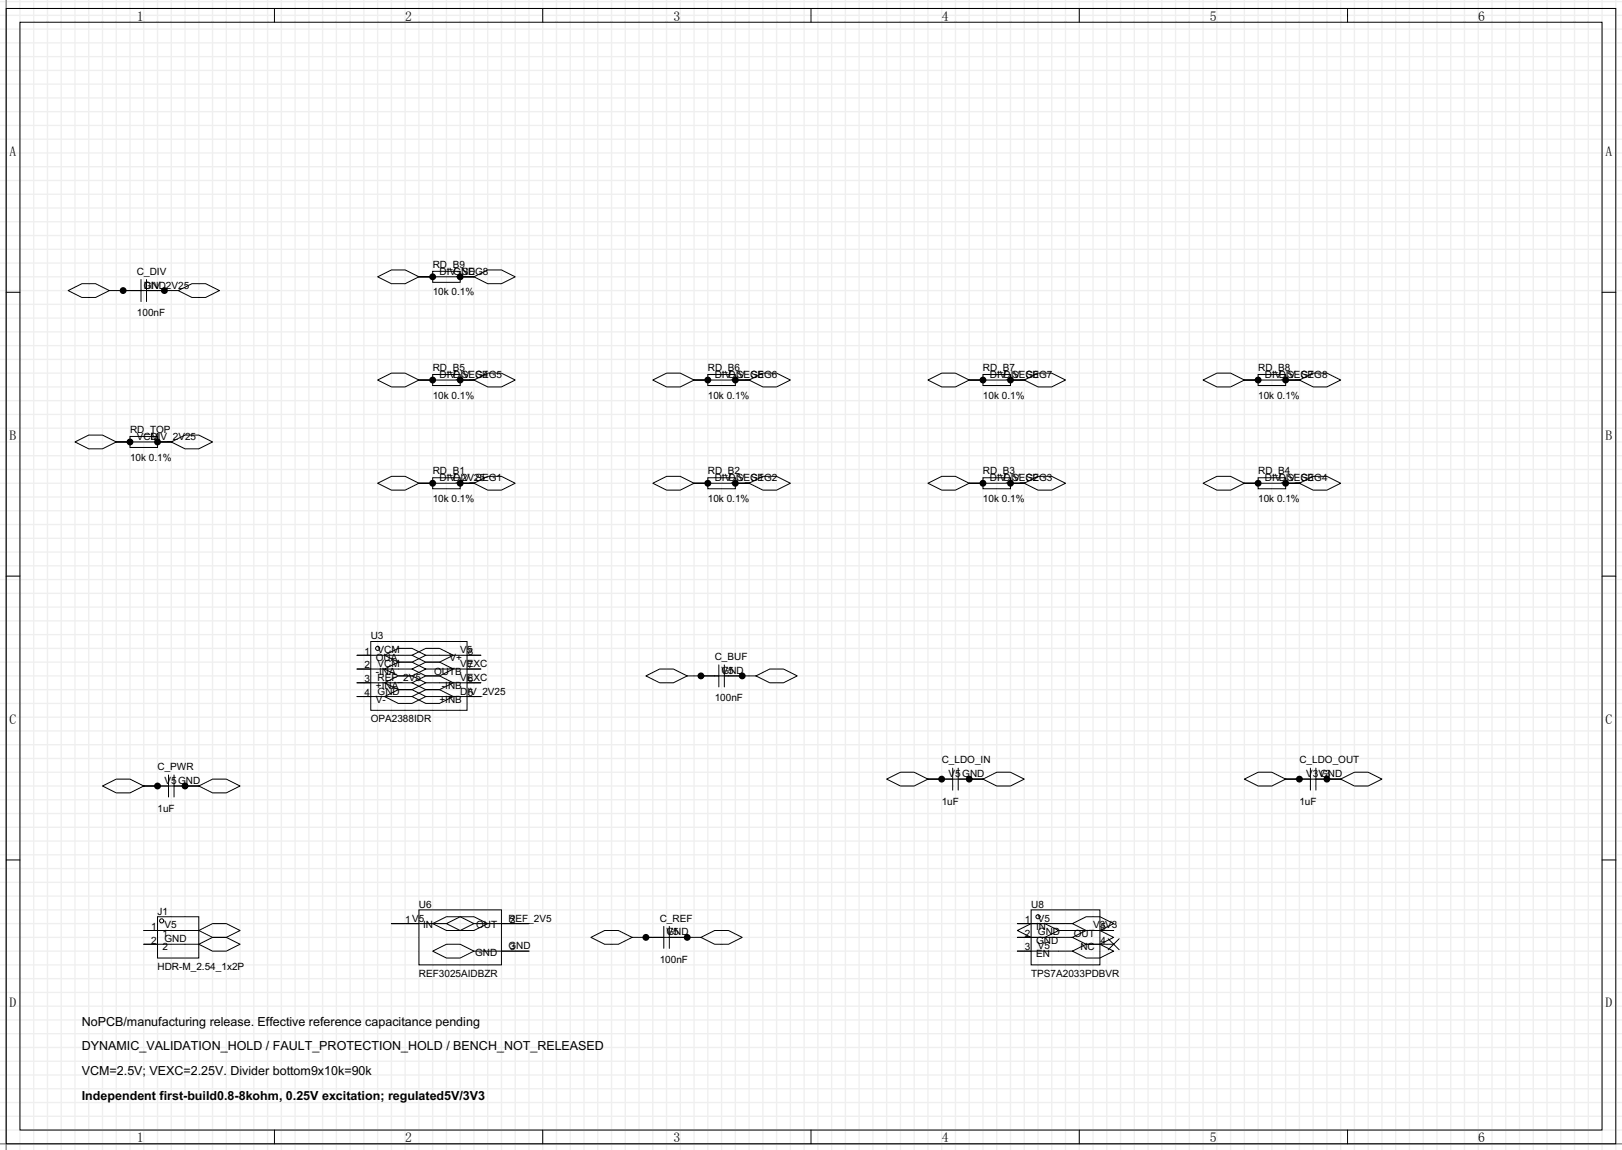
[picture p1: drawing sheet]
<svg xmlns="http://www.w3.org/2000/svg" width="299mm" height="212mm" viewBox="0 0 299 212" stroke-linecap="round" stroke-linejoin="round" font-family="sans-serif">
<g fill="none" stroke="#f0f0eb" stroke-width=".25">
<path d="M0 .3h299.5M0 2.8h299.5M0 5.4h299.5M0 7.9h299.5M0 10.5h299.5M0 13h299.5M0 15.5h299.5M0 18.1h299.5M1.1 0v212.3M3.7 0v212.3M6.2 0v212.3M8.8 0v212.3"/>
<path d="M11.3 0v212.3M13.8 0v212.3M16.4 0v212.3M18.9 0v212.3M21.5 0v212.3M24 0v212.3M26.5 0v212.3M29.1 0v212.3M31.6 0v212.3M34.2 0v212.3M36.7 0v212.3M39.2 0v212.3"/>
<path d="M41.8 0v212.3M44.3 0v212.3M46.9 0v212.3M49.4 0v212.3M51.9 0v212.3M54.5 0v212.3M57 0v212.3M59.6 0v212.3M62.1 0v212.3M64.6 0v212.3M67.2 0v212.3M69.7 0v212.3"/>
<path d="M72.3 0v212.3M74.8 0v212.3M77.3 0v212.3M79.9 0v212.3M82.4 0v212.3M85 0v212.3M87.5 0v212.3M90 0v212.3M92.6 0v212.3M95.1 0v212.3M97.7 0v212.3M100.2 0v212.3"/>
<path d="M102.7 0v212.3M105.3 0v212.3M107.8 0v212.3M110.4 0v212.3M112.9 0v212.3M115.4 0v212.3M118 0v212.3M120.5 0v212.3M123.1 0v212.3M125.6 0v212.3M128.1 0v212.3M130.7 0v212.3"/>
<path d="M133.2 0v212.3M135.8 0v212.3M138.3 0v212.3M140.8 0v212.3M143.4 0v212.3M145.9 0v212.3M148.5 0v212.3M151 0v212.3M153.5 0v212.3M156.1 0v212.3M158.6 0v212.3M161.2 0v212.3"/>
<path d="M163.7 0v212.3M166.2 0v212.3M168.8 0v212.3M171.3 0v212.3M173.9 0v212.3M176.4 0v212.3M178.9 0v212.3M181.5 0v212.3M184 0v212.3M186.6 0v212.3M189.1 0v212.3M191.6 0v212.3"/>
<path d="M194.2 0v212.3M196.7 0v212.3M199.3 0v212.3M201.8 0v212.3M204.3 0v212.3M206.9 0v212.3M209.4 0v212.3M212 0v212.3M214.5 0v212.3M217 0v212.3M219.6 0v212.3M222.1 0v212.3"/>
<path d="M224.7 0v212.3M227.2 0v212.3M229.7 0v212.3M232.3 0v212.3M234.8 0v212.3M237.4 0v212.3M239.9 0v212.3M242.4 0v212.3M245 0v212.3M247.5 0v212.3M250.1 0v212.3M252.6 0v212.3"/>
<path d="M255.1 0v212.3M257.7 0v212.3M260.2 0v212.3M262.8 0v212.3M265.3 0v212.3M267.8 0v212.3M270.4 0v212.3M272.9 0v212.3M275.5 0v212.3M278 0v212.3M280.5 0v212.3M283.1 0v212.3"/>
<path d="M285.6 0v212.3M288.2 0v212.3M290.7 0v212.3M293.2 0v212.3M295.8 0v212.3M298.3 0v212.3M0 20.6h299.5M0 23.2h299.5M0 25.7h299.5M0 28.2h299.5M0 30.8h299.5M0 33.3h299.5"/>
<path d="M0 35.9h299.5M0 38.4h299.5M0 40.9h299.5M0 43.5h299.5M0 46h299.5M0 48.6h299.5M0 51.1h299.5M0 53.6h299.5M0 56.2h299.5M0 58.7h299.5M0 61.3h299.5M0 63.8h299.5"/>
<path d="M0 66.3h299.5M0 68.9h299.5M0 71.4h299.5M0 74h299.5M0 76.5h299.5M0 79h299.5M0 81.6h299.5M0 84.1h299.5M0 86.7h299.5M0 89.2h299.5M0 91.7h299.5M0 94.3h299.5"/>
<path d="M0 96.8h299.5M0 99.4h299.5M0 101.9h299.5M0 104.4h299.5M0 107h299.5M0 109.5h299.5M0 112.1h299.5M0 114.6h299.5M0 117.1h299.5M0 119.7h299.5M0 122.2h299.5M0 124.8h299.5"/>
<path d="M0 127.3h299.5M0 129.8h299.5M0 132.4h299.5M0 134.9h299.5M0 137.5h299.5M0 140h299.5M0 142.5h299.5M0 145.1h299.5M0 147.6h299.5M0 150.2h299.5M0 152.7h299.5M0 155.2h299.5"/>
<path d="M0 157.8h299.5M0 160.3h299.5M0 162.9h299.5M0 165.4h299.5M0 167.9h299.5M0 170.5h299.5M0 173h299.5M0 175.6h299.5M0 178.1h299.5M0 180.6h299.5M0 183.2h299.5M0 185.7h299.5"/>
<path d="M0 188.3h299.5M0 190.8h299.5M0 193.3h299.5M0 195.9h299.5M0 198.4h299.5M0 201h299.5M0 203.5h299.5M0 206h299.5M0 208.6h299.5M0 211.1h299.5"/>
</g>
<path d="M1.1 0v212.3M0 211.1h299.5" fill="none" stroke="#999" stroke-width=".25"/>
<g fill="none" stroke="#000" stroke-width=".18">
<path d="M1.1 1.6h297.2v209.5h-297.2zM3.7 4.1h292.1v204.5h-292.1zM50.7 1.6v2.5M100.2 1.6v2.5M149.7 1.6v2.5M199.3 1.6v2.5M248.8 1.6v2.5M1.1 54h2.6M12.6 53.6l2.5-1.2h2.6l2.5 1.2-2.5 1.3h-2.6zM20.2 53.6h12.7M26 51.6v4.1M27.1 51.6v4.1"/>
<path d="M32.9 53.6l2.5-1.2h2.6l2.5 1.2-2.5 1.3h-2.6zM69.7 51.1l2.6-1.3h2.5l2.5 1.3-2.5 1.3h-2.5zM77.3 51.1h10.2M79.9 50.1h5.1v2h-5.1zM87.5 51.1l2.5-1.3h2.6l2.5 1.3-2.5 1.3h-2.6zM295.8 54h2.5M69.7 70.1l2.6-1.2h2.5l2.5 1.2-2.5 1.3h-2.5zM77.3 70.1h10.2M79.9 69.1h5.1v2.1h-5.1zM87.5 70.1l2.5-1.2h2.6l2.5 1.2-2.5 1.3h-2.6zM120.5 70.1l2.6-1.2h2.5l2.5 1.2-2.5 1.3h-2.5zM128.1 70.1h10.2"/>
<path d="M130.7 69.1h5.1v2.1h-5.1zM138.3 70.1l2.5-1.2h2.6l2.5 1.2-2.5 1.3h-2.6zM171.3 70.1l2.6-1.2h2.5l2.5 1.2-2.5 1.3h-2.5zM178.9 70.1h10.2M181.5 69.1h5.1v2.1h-5.1zM189.1 70.1l2.5-1.2h2.6l2.5 1.2-2.5 1.3h-2.6zM222.1 70.1l2.6-1.2h2.5l2.5 1.2-2.5 1.3h-2.5zM229.7 70.1h10.2M232.3 69.1h5.1v2.1h-5.1zM239.9 70.1l2.5-1.2h2.6l2.5 1.2-2.5 1.3h-2.6zM13.8 81.6l2.6-1.3h2.5l2.6 1.3-2.6 1.2h-2.5zM21.5 81.6h10.1"/>
<path d="M24 80.6h5.1v2h-5.1zM31.6 81.6l2.6-1.3h2.5l2.5 1.3-2.5 1.2h-2.5zM69.7 89.2l2.6-1.3h2.5l2.5 1.3-2.5 1.3h-2.5zM77.3 89.2h10.2M79.9 88.2h5.1v2h-5.1zM87.5 89.2l2.5-1.3h2.6l2.5 1.3-2.5 1.3h-2.6zM120.5 89.2l2.6-1.3h2.5l2.5 1.3-2.5 1.3h-2.5zM128.1 89.2h10.2M130.7 88.2h5.1v2h-5.1zM138.3 89.2l2.5-1.3h2.6l2.5 1.3-2.5 1.3h-2.6zM171.3 89.2l2.6-1.3h2.5l2.5 1.3-2.5 1.3h-2.5zM178.9 89.2h10.2"/>
<path d="M181.5 88.2h5.1v2h-5.1zM189.1 89.2l2.5-1.3h2.6l2.5 1.3-2.5 1.3h-2.6zM222.1 89.2l2.6-1.3h2.5l2.5 1.3-2.5 1.3h-2.5zM229.7 89.2h10.2M232.3 88.2h5.1v2h-5.1zM239.9 89.2l2.5-1.3h2.6l2.5 1.3-2.5 1.3h-2.6zM1.1 106.3h2.6M68.5 118.4h17.7v12.7h-17.7zM295.8 106.3h2.5M65.9 120.9h10.2M65.9 123.5h10.2M65.9 126h10.2"/>
<path d="M65.9 128.6h10.2M71 128.6l2.5-1.3h2.6l2.5 1.3-2.5 1.2h-2.6zM71 126l2.5-1.2h2.6l2.5 1.2-2.5 1.3h-2.6zM71 123.5l2.5-1.3h2.6l2.5 1.3-2.5 1.3h-2.6zM71 120.9l2.5-1.2h2.6l2.5 1.2-2.5 1.3h-2.6zM76.1 120.9l2.5-1.2h2.6l2.5 1.2-2.5 1.3h-2.6zM76.1 123.5l2.5-1.3h2.6l2.5 1.3-2.5 1.3h-2.6zM76.1 126l2.5-1.2h2.6l2.5 1.2-2.5 1.3h-2.6zM76.1 128.6l2.5-1.3h2.6l2.5 1.3-2.5 1.2h-2.6zM78.6 120.9h10.2M78.6 123.5h10.2M78.6 126h10.2"/>
<path d="M78.6 128.6h10.2M119.3 124.8l2.5-1.3h2.5l2.6 1.3-2.6 1.2h-2.5zM126.9 124.8h12.7M132.7 122.7v4.1M133.7 122.7v4.1M139.6 124.8l2.5-1.3h2.6l2.5 1.3-2.5 1.2h-2.6zM1.1 158.7h2.6M18.9 145.1l2.6-1.3h2.5l2.5 1.3-2.5 1.2h-2.5zM26.5 145.1h10.2M31.1 143v4.1M32.1 143v4.1M36.7 145.1l2.5-1.3h2.6l2.5 1.3-2.5 1.2h-2.6z"/>
<path d="M163.7 143.8l2.5-1.3h2.6l2.5 1.3-2.5 1.3h-2.6zM171.3 143.8h10.2M175.9 141.8v4M176.9 141.8v4M181.5 143.8l2.5-1.3h2.6l2.5 1.3-2.5 1.3h-2.6zM229.7 143.8l2.6-1.3h2.5l2.6 1.3-2.6 1.3h-2.5zM237.4 143.8h10.1M241.9 141.8v4M243 141.8v4M247.5 143.8l2.6-1.3h2.5l2.5 1.3-2.5 1.3h-2.5zM295.8 158.7h2.5M26.5 171.7h10.2"/>
<path d="M26.5 174.3h10.2M29.1 169.2h7.6v7.6h-7.6zM36.7 171.7l2.5-1.2h2.6l2.5 1.2-2.5 1.3h-2.6zM36.7 174.3l2.5-1.3h2.6l2.5 1.3-2.5 1.3h-2.6zM72.3 170.5h10.1M77.3 167.9h15.3v10.2h-15.3zM79.9 170.5l2.5-1.3h2.6l2.5 1.3-2.5 1.2h-2.6zM79.9 175.6l2.5-1.3h2.6l2.5 1.3-2.5 1.2h-2.6zM82.4 170.5l2.6-1.3h2.5l2.5 1.3-2.5 1.2h-2.5zM87.5 170.5h10.2M87.5 175.6h10.2M109.1 173l2.5-1.3h2.6l2.5 1.3-2.5 1.3h-2.6z"/>
<path d="M116.7 173h12.7M122.6 171v4M123.6 171v4M129.4 173l2.6-1.3h2.5l2.5 1.3-2.5 1.3h-2.5zM187.8 171.7l2.6-1.2h2.5l2.6 1.2-2.6 1.3h-2.5zM187.8 170.5h10.2M187.8 175.6h10.2M187.8 173h10.2M190.4 167.9h12.7v10.2h-12.7zM195.5 171.7h10.1M198 170.5l2.5-1.3h2.6l2.5 1.3-2.5 1.2h-2.6zM198 173l2.5-1.3h2.6l2.5 1.3-2.5 1.3h-2.6z"/>
<path d="M198 175.6l2.5-1.3h2.6l2.5 1.3-2.5 1.2h-2.6zM203.1 174.3h2.5M204.6 173.3l2 2M206.6 173.3l-2 2M50.7 208.6v2.5M100.2 208.6v2.5M149.7 208.6v2.5M199.3 208.6v2.5M248.8 208.6v2.5"/>
<circle cx="69.7" cy="119.7" r=".38"/>
<circle cx="29.8" cy="170" r=".38"/>
<circle cx="191.6" cy="169.2" r=".38"/>
</g>
<g fill="#000">
<circle cx="22.7" cy="53.6" r=".63"/>
<circle cx="30.4" cy="53.6" r=".63"/>
<circle cx="79.9" cy="51.1" r=".63"/>
<circle cx="85" cy="51.1" r=".63"/>
<circle cx="79.9" cy="70.1" r=".63"/>
<circle cx="85" cy="70.1" r=".63"/>
<circle cx="130.7" cy="70.1" r=".63"/>
<circle cx="135.8" cy="70.1" r=".63"/>
<circle cx="181.5" cy="70.1" r=".63"/>
<circle cx="186.6" cy="70.1" r=".63"/>
<circle cx="232.3" cy="70.1" r=".63"/>
<circle cx="237.4" cy="70.1" r=".63"/>
<circle cx="24" cy="81.6" r=".63"/>
<circle cx="29.1" cy="81.6" r=".63"/>
<circle cx="79.9" cy="89.2" r=".63"/>
<circle cx="85" cy="89.2" r=".63"/>
<circle cx="130.7" cy="89.2" r=".63"/>
<circle cx="135.8" cy="89.2" r=".63"/>
<circle cx="181.5" cy="89.2" r=".63"/>
<circle cx="186.6" cy="89.2" r=".63"/>
<circle cx="232.3" cy="89.2" r=".63"/>
<circle cx="237.4" cy="89.2" r=".63"/>
<circle cx="129.4" cy="124.8" r=".63"/>
<circle cx="137" cy="124.8" r=".63"/>
<circle cx="29.1" cy="145.1" r=".63"/>
<circle cx="34.2" cy="145.1" r=".63"/>
<circle cx="173.9" cy="143.8" r=".63"/>
<circle cx="178.9" cy="143.8" r=".63"/>
<circle cx="239.9" cy="143.8" r=".63"/>
<circle cx="245" cy="143.8" r=".63"/>
<circle cx="119.3" cy="173" r=".63"/>
<circle cx="126.9" cy="173" r=".63"/>
</g>
<g font-size="2.5">
<text x="25.3" y="3.8">1</text>
<text x="74.8" y="3.8">2</text>
<text x="124.3" y="3.8">3</text>
<text x="173.9" y="3.8">4</text>
<text x="223.4" y="3.8">5</text>
<text x="272.9" y="3.8">6</text>
<text x="1.8" y="28.8">A</text>
<text x="296.4" y="28.8">A</text>
<text x="1.8" y="81.2">B</text>
<text x="296.4" y="81.2">B</text>
<text x="1.8" y="133.5">C</text>
<text x="296.4" y="133.5">C</text>
<text x="1.8" y="185.9">D</text>
<text x="296.4" y="185.9">D</text>
<text x="25.3" y="210.9">1</text>
<text x="74.8" y="210.9">2</text>
<text x="124.3" y="210.9">3</text>
<text x="173.9" y="210.9">4</text>
<text x="223.4" y="210.9">5</text>
<text x="272.9" y="210.9">6</text>
</g>
<g font-size="2.3">
<text x="15.1" y="189.3">NoPCB/manufacturing release. Effective reference capacitance pending</text>
<text x="15.1" y="193.9">DYNAMIC_VALIDATION_HOLD / FAULT_PROTECTION_HOLD / BENCH_NOT_RELEASED</text>
<text x="15.1" y="203">Independent first-build0.8-8kohm, 0.25V excitation; regulated5V/3V3</text>
<text x="15.1" y="198.5">VCM=2.5V; VEXC=2.25V. Divider bottom9x10k=90k</text>
</g>
<g font-size="1.8">
<text x="25.3" y="50.7">C_DIV</text>
<text x="26.5" y="53.3">DIV_2V25</text>
<text x="26.5" y="53.3">GND</text>
<text x="79.9" y="49.5">RD_B9</text>
<text x="81.2" y="50.7">DIV_SEG8</text>
<text x="83.7" y="50.7">GND</text>
<text x="25.3" y="58.3">100nF</text>
<text x="79.9" y="54.5">10k 0.1%</text>
<text x="79.9" y="68.5">RD_B5</text>
<text x="81.2" y="69.8">DIV_SEG4</text>
<text x="83.7" y="69.8">DIV_SEG5</text>
<text x="130.7" y="68.5">RD_B6</text>
<text x="132" y="69.8">DIV_SEG5</text>
<text x="134.5" y="69.8">DIV_SEG6</text>
<text x="181.5" y="68.5">RD_B7</text>
<text x="182.8" y="69.8">DIV_SEG6</text>
<text x="185.3" y="69.8">DIV_SEG7</text>
<text x="232.3" y="68.5">RD_B8</text>
<text x="233.6" y="69.8">DIV_SEG7</text>
<text x="236.1" y="69.8">DIV_SEG8</text>
<text x="79.9" y="73.6">10k 0.1%</text>
<text x="130.7" y="73.6">10k 0.1%</text>
<text x="181.5" y="73.6">10k 0.1%</text>
<text x="232.3" y="73.6">10k 0.1%</text>
<text x="24" y="79.9">RD_TOP</text>
<text x="25.3" y="81.2">VCM</text>
<text x="27.8" y="81.2">DIV_2V25</text>
<text x="24" y="85">10k 0.1%</text>
<text x="79.9" y="87.6">RD_B1</text>
<text x="81.2" y="88.8">DIV_2V25</text>
<text x="83.7" y="88.8">DIV_SEG1</text>
<text x="130.7" y="87.6">RD_B2</text>
<text x="132" y="88.8">DIV_SEG1</text>
<text x="134.5" y="88.8">DIV_SEG2</text>
<text x="181.5" y="87.6">RD_B3</text>
<text x="182.8" y="88.8">DIV_SEG2</text>
<text x="185.3" y="88.8">DIV_SEG3</text>
<text x="232.3" y="87.6">RD_B4</text>
<text x="233.6" y="88.8">DIV_SEG3</text>
<text x="236.1" y="88.8">DIV_SEG4</text>
<text x="79.9" y="92.6">10k 0.1%</text>
<text x="130.7" y="92.6">10k 0.1%</text>
<text x="181.5" y="92.6">10k 0.1%</text>
<text x="232.3" y="92.6">10k 0.1%</text>
<text x="68.5" y="118">U3</text>
<text x="67.3" y="120.8">1</text>
<text x="67.3" y="123.3">2</text>
<text x="67.3" y="125.9">3</text>
<text x="69.4" y="122.1">OUA</text>
<text x="69.4" y="124.6">-INA</text>
<text x="69.7" y="120.6">VCM</text>
<text x="69.7" y="123.1">VCM</text>
<text x="69.7" y="125.7">REF_2V5</text>
<text x="80.2" y="124.6">OUTB</text>
<text x="83" y="122.1">V+</text>
<text x="85" y="125.7">VEXC</text>
<text x="85" y="123.1">VEXC</text>
<text x="85" y="120.6">V5</text>
<text x="86.4" y="125.9">6</text>
<text x="86.4" y="123.3">7</text>
<text x="86.4" y="120.8">8</text>
<text x="132" y="121.8">C_BUF</text>
<text x="133.2" y="124.4">V5</text>
<text x="133.2" y="124.4">GND</text>
<text x="67.3" y="128.4">4</text>
<text x="69.4" y="127.2">+INA</text>
<text x="69.4" y="129.7">V-</text>
<text x="69.7" y="128.2">GND</text>
<text x="81.1" y="129.7">+INB</text>
<text x="81.6" y="127.2">-INB</text>
<text x="85" y="128.2">DIV_2V25</text>
<text x="86.4" y="128.4">5</text>
<text x="132" y="129.5">100nF</text>
<text x="68.5" y="133.3">OPA2388IDR</text>
<text x="29.1" y="142.2">C_PWR</text>
<text x="173.9" y="140.9">C_LDO_IN</text>
<text x="175.1" y="143.4">V5</text>
<text x="177.7" y="143.4">GND</text>
<text x="239.9" y="140.9">C_LDO_OUT</text>
<text x="241.2" y="143.4">V3V3</text>
<text x="243.7" y="143.4">GND</text>
<text x="29.1" y="149.8">1uF</text>
<text x="30.4" y="144.7">V5</text>
<text x="32.9" y="144.7">GND</text>
<text x="173.9" y="148.5">1uF</text>
<text x="239.9" y="148.5">1uF</text>
<text x="77.3" y="167.6">U6</text>
<text x="190.4" y="167.6">U8</text>
<text x="27.9" y="171.6">1</text>
<text x="29.1" y="168.8">J1</text>
<text x="30" y="172.9">1</text>
<text x="30.4" y="171.4">V5</text>
<text x="30.4" y="173.9">GND</text>
<text x="74.8" y="170.3">1V5</text>
<text x="78.1" y="171.4">IN</text>
<text x="87.9" y="171.4">OUT</text>
<text x="93.9" y="170.1">REF_2V5</text>
<text x="94.1" y="170.3">2</text>
<text x="121.8" y="170.1">C_REF</text>
<text x="123.1" y="172.6">V5</text>
<text x="123.1" y="172.6">GND</text>
<text x="189.2" y="170.3">1</text>
<text x="189.2" y="172.9">2</text>
<text x="191.3" y="171.6">IN</text>
<text x="191.6" y="170.1">V5</text>
<text x="191.6" y="172.6">GND</text>
<text x="198.2" y="172.9">OUT</text>
<text x="201.8" y="171.4">V3V3</text>
<text x="203.2" y="171.6">5</text>
<text x="27.9" y="174.1">2</text>
<text x="29.1" y="179">HDR-M_2.54_1x2P</text>
<text x="30" y="175.4">2</text>
<text x="87.7" y="176.4">GND</text>
<text x="93.9" y="175.2">GND</text>
<text x="94.1" y="175.4">3</text>
<text x="121.8" y="177.7">100nF</text>
<text x="189.2" y="175.4">3</text>
<text x="191.3" y="174.1">GND</text>
<text x="191.3" y="176.7">EN</text>
<text x="191.6" y="175.2">V5</text>
<text x="199.5" y="175.4">NC</text>
<text x="203.2" y="174.1">4</text>
<text x="77.3" y="180.3">REF3025AIDBZR</text>
<text x="190.4" y="180.3">TPS7A2033PDBVR</text>
</g>
</svg>
